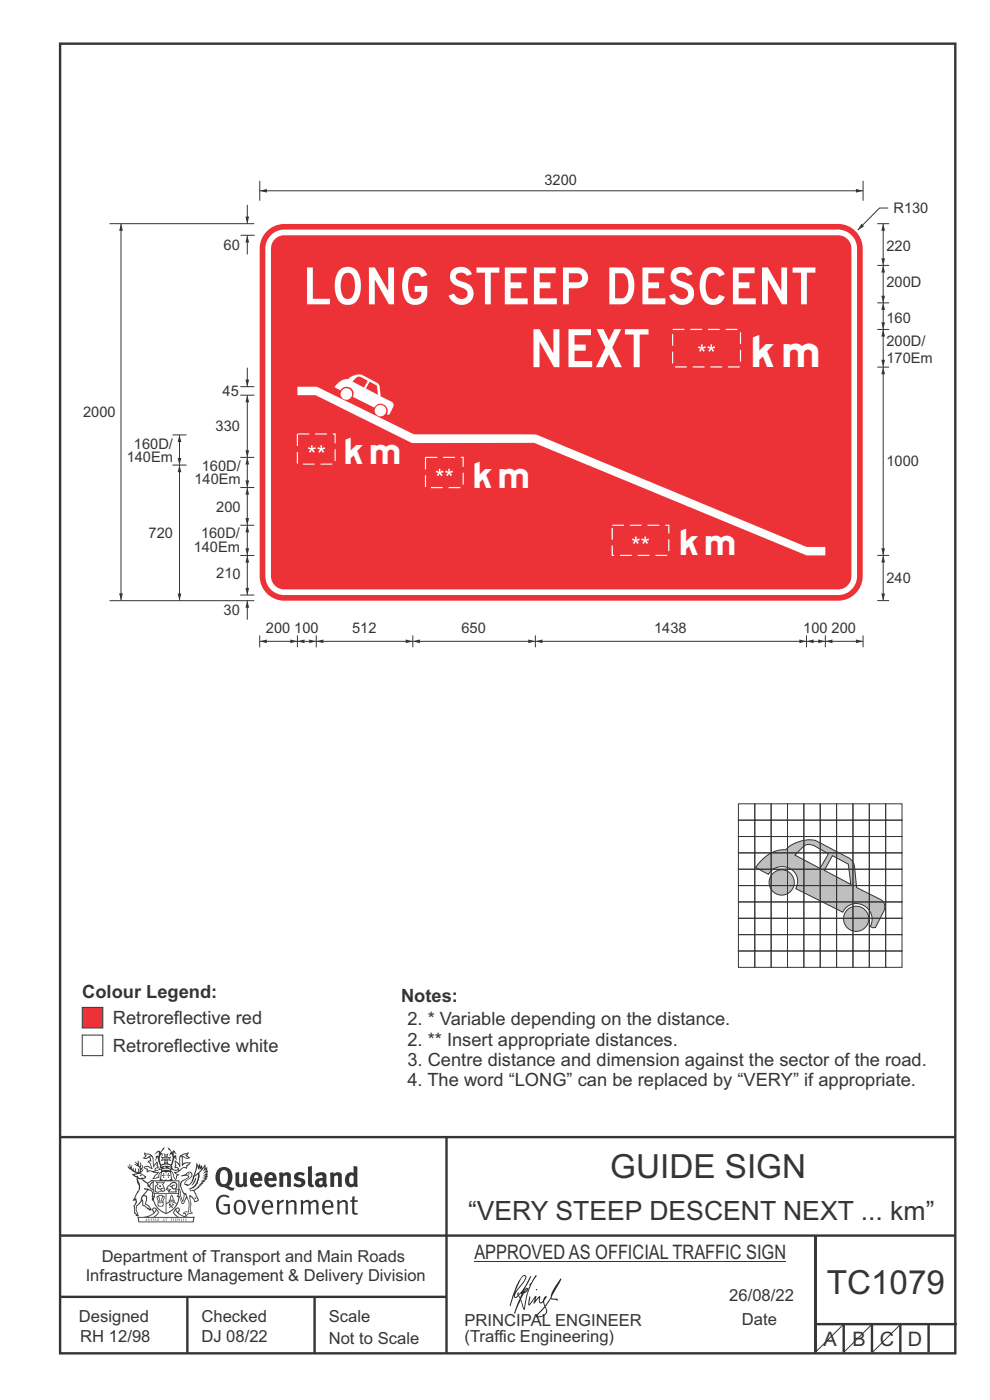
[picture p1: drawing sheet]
<svg xmlns="http://www.w3.org/2000/svg" width="210mm" height="297mm" viewBox="0 0 210 297" stroke-linecap="round" stroke-linejoin="round" font-family="sans-serif">
<g fill="none" stroke="#373435" stroke-width=".51">
<path d="M12.8 9.3h189.9v278h-189.9zM12.8 241.4h189.9M94.7 241.5v45.8M12.8 275.3h81.9M12.8 262.3h190M39.8 275.3v12M66.8 275.3v12M173 262.2v24.8M173 281.1h30M179 281.1v6M185 281.1v6M191 281.1v6"/>
<path d="M197 281.1v6"/>
</g>
<path d="M179 281.1l-6 5.9M185 281.1l-6 6" fill="none" stroke="#373435" stroke-width=".21"/>
<path d="M17.4 219.7h4.4v4.4h-4.4z" fill-rule="evenodd" fill="#fefefe" stroke="#373435" stroke-width=".21"/>
<path d="M17.4 213.8h4.4v4.4h-4.4z" fill-rule="evenodd" fill="#ed3237" stroke="#373435" stroke-width=".21"/>
<g fill="#bdbfc1" stroke="#373435" stroke-width=".21">
<path d="M161.3 182.9a6.8 6.8 0 0 1 5.4-2.5 6.4 6.4 0 0 1 6.7-1.8l7.2 3.9 .5 .7 .2 .7 .5 4.5 5.2 2.6a1.88 1.88 0 0 1 .5 2.5l-1.7 3.4h-.7l-.4-.2a3.3 3.3 0 0 0-1.4-4.5 3.3 3.3 0 0 0-4.5 1.4l-9.9-5a3.3 3.3 0 0 0-1.5-4.3 3.3 3.3 0 0 0-4.4 1.3l-2.7-1.4zM170.4 179.7l-1.7 1.8 5.3 2.8 1.8-3.1-3.1-1.7a1.98 1.98 0 0 0-2.3 .2zM176.6 181.6l3.4 1.8 .5 4.3-5.6-2.9z" fill-rule="evenodd"/>
<circle cx="181.7" cy="195" r="2.67"/>
<circle cx="165.9" cy="187.3" r="2.68"/>
</g>
<g fill="none" stroke="#373435" stroke-width=".21">
<path d="M156.7 170.6h3.4v3.5h-3.4zM156.7 174.1h3.4v3.5h-3.4zM156.7 177.6h3.4v3.4h-3.4zM160.1 170.6h3.5v3.5h-3.5zM160.1 174.1h3.5v3.5h-3.5zM160.1 177.6h3.5v3.4h-3.5zM163.6 170.6h3.5v3.5h-3.5zM163.6 174.1h3.5v3.5h-3.5zM163.6 177.6h3.5v3.4h-3.5zM167.1 170.6h3.5v3.5h-3.5zM167.1 174.1h3.5v3.5h-3.5zM167.1 177.6h3.5v3.4h-3.5z"/>
<path d="M170.6 170.6h3.4v3.5h-3.4zM170.6 174.1h3.4v3.5h-3.4zM170.6 177.6h3.4v3.4h-3.4zM174 170.6h3.5v3.5h-3.5zM174 174.1h3.5v3.5h-3.5zM174 177.6h3.5v3.4h-3.5zM177.5 170.6h3.5v3.5h-3.5zM177.5 174.1h3.5v3.5h-3.5zM177.5 177.6h3.5v3.4h-3.5zM181 170.6h3.5v3.5h-3.5zM181 174.1h3.5v3.5h-3.5zM181 177.6h3.5v3.4h-3.5z"/>
<path d="M184.5 170.6h3.4v3.5h-3.4zM184.5 174.1h3.4v3.5h-3.4zM184.5 177.6h3.4v3.4h-3.4zM187.9 170.6h3.5v3.5h-3.5zM187.9 174.1h3.5v3.5h-3.5zM187.9 177.6h3.5v3.4h-3.5zM156.7 181h3.4v3.5h-3.4zM156.7 184.5h3.4v3.5h-3.4zM156.7 188h3.4v3.5h-3.4zM156.7 191.5h3.4v3.4h-3.4zM156.7 194.9h3.4v3.5h-3.4zM156.7 198.4h3.4v3.5h-3.4z"/>
<path d="M160.1 181h3.5v3.5h-3.5zM160.1 184.5h3.5v3.5h-3.5zM160.1 188h3.5v3.5h-3.5zM160.1 191.5h3.5v3.4h-3.5zM160.1 194.9h3.5v3.5h-3.5zM160.1 198.4h3.5v3.5h-3.5zM163.6 181h3.5v3.5h-3.5zM163.6 184.5h3.5v3.5h-3.5zM163.6 188h3.5v3.5h-3.5zM163.6 191.5h3.5v3.4h-3.5zM163.6 194.9h3.5v3.5h-3.5zM163.6 198.4h3.5v3.5h-3.5z"/>
<path d="M167.1 181h3.5v3.5h-3.5zM167.1 184.5h3.5v3.5h-3.5zM167.1 188h3.5v3.5h-3.5zM167.1 191.5h3.5v3.4h-3.5zM167.1 194.9h3.5v3.5h-3.5zM167.1 198.4h3.5v3.5h-3.5zM170.6 181h3.4v3.5h-3.4zM170.6 184.5h3.4v3.5h-3.4zM170.6 188h3.4v3.5h-3.4zM170.6 191.5h3.4v3.4h-3.4zM170.6 194.9h3.4v3.5h-3.4zM170.6 198.4h3.4v3.5h-3.4z"/>
<path d="M174 181h3.5v3.5h-3.5zM174 184.5h3.5v3.5h-3.5zM174 188h3.5v3.5h-3.5zM174 191.5h3.5v3.4h-3.5zM174 194.9h3.5v3.5h-3.5zM174 198.4h3.5v3.5h-3.5zM177.5 181h3.5v3.5h-3.5zM177.5 184.5h3.5v3.5h-3.5zM177.5 188h3.5v3.5h-3.5zM177.5 191.5h3.5v3.4h-3.5zM177.5 194.9h3.5v3.5h-3.5zM177.5 198.4h3.5v3.5h-3.5z"/>
<path d="M181 181h3.5v3.5h-3.5zM181 184.5h3.5v3.5h-3.5zM181 188h3.5v3.5h-3.5zM181 191.5h3.5v3.4h-3.5zM181 194.9h3.5v3.5h-3.5zM181 198.4h3.5v3.5h-3.5zM184.5 181h3.4v3.5h-3.4zM184.5 184.5h3.4v3.5h-3.4zM184.5 188h3.4v3.5h-3.4zM184.5 191.5h3.4v3.4h-3.4zM184.5 194.9h3.4v3.5h-3.4zM184.5 198.4h3.4v3.5h-3.4z"/>
<path d="M187.9 181h3.5v3.5h-3.5zM187.9 184.5h3.5v3.5h-3.5zM187.9 188h3.5v3.5h-3.5zM187.9 191.5h3.5v3.4h-3.5zM187.9 194.9h3.5v3.5h-3.5zM187.9 198.4h3.5v3.5h-3.5zM156.7 201.9h3.4v3.4h-3.4zM160.1 201.9h3.5v3.4h-3.5zM163.6 201.9h3.5v3.4h-3.5zM167.1 201.9h3.5v3.4h-3.5zM170.6 201.9h3.4v3.4h-3.4zM174 201.9h3.5v3.4h-3.5z"/>
<path d="M177.5 201.9h3.5v3.4h-3.5zM181 201.9h3.5v3.4h-3.5zM184.5 201.9h3.4v3.4h-3.4zM187.9 201.9h3.5v3.4h-3.5zM100.6 267.8h66.2"/>
</g>
<g fill="#373435">
<path d="M47 248.5a2.55 2.55 0 0 0 0 2.7l.3 .2a.81 .81 0 0 0 1-1l.1-.5a1.04 1.04 0 0 0-1.2-1.5zM46.3 248.2a1.82 1.82 0 0 1 2.1-.3 1.82 1.82 0 0 1 .9 1.9 2.29 2.29 0 0 1-.8 2l.7 .3h.6l-.3 .6a2.87 2.87 0 0 1-1.9-.7 2.12 2.12 0 0 1-1.7-3.1z" fill-rule="evenodd"/>
<path d="M50 248.9l.7-.1v2a.46 .46 0 0 0 .3 .6 .46 .46 0 0 0 .6-.3v-2.1l.8-.2v2.3l.2 .6-.6 .3-.3-.3a1.02 1.02 0 0 1-1.2 .3 1.02 1.02 0 0 1-.5-1.1z" fill-rule="evenodd"/>
<path d="M54 249.6l-.1 .5h.9a.49 .49 0 0 0-.2-.6 .49 .49 0 0 0-.6 .1zM53.4 249.2a1.34 1.34 0 0 1 1.6-.2 1.34 1.34 0 0 1 .7 1.5v.2h-1.8a.77 .77 0 0 0 .5 .8 .77 .77 0 0 0 .9-.4l.3 .5a1.59 1.59 0 0 1-2 .1 1.59 1.59 0 0 1-.5-2z" fill-rule="evenodd"/>
<path d="M57.1 249.6l-.1 .5h.9a.49 .49 0 0 0-.2-.6 .49 .49 0 0 0-.6 .1zM56.5 249.2a1.34 1.34 0 0 1 1.6-.2 1.34 1.34 0 0 1 .6 1.5v.2h-1.8a.77 .77 0 0 0 .6 .8 .77 .77 0 0 0 .9-.4l.3 .5a1.59 1.59 0 0 1-2.1 .1 1.59 1.59 0 0 1-.4-2z" fill-rule="evenodd"/>
<path d="M59.2 249l.7-.2 .1 .4a.95 .95 0 0 1 1-.4 .95 .95 0 0 1 .7 .9v2.2h-.8v-2.2a.46 .46 0 0 0-.8 .1v2.1h-.8z" fill-rule="evenodd"/>
<path d="M62.6 249.2a1.75 1.75 0 0 1 2.1-.1l-.3 .5-.5-.2a.43 .43 0 0 0-.7 .3l.4 .3a1.04 1.04 0 0 1 1.2 1.1 1.04 1.04 0 0 1-1.3 .9l-1.3-.3 .3-.6 1 .4 .4-.4a.88 .88 0 0 0-1-.5l-.4-.3-.1-.3z" fill-rule="evenodd"/>
<path d="M65.3 247.7l.8-.2 .1 3.8 .3 .2 .1 .4a.88 .88 0 0 1-1 0 .88 .88 0 0 1-.2-1z" fill-rule="evenodd"/>
<path d="M67.8 250.7a.43 .43 0 0 0 0 .7 .43 .43 0 0 0 .6-.1l.1-.7zM66.9 249.2a1.7 1.7 0 0 1 2.3 .1l.1 1.9 .2 .4-.4 .5-.4-.4a1.03 1.03 0 0 1-1.7-.1 1.03 1.03 0 0 1 .8-1.5l.7-.1-.1-.3a.8 .8 0 0 0-1.2 .1z" fill-rule="evenodd"/>
<path d="M70 249l.7-.2 .1 .4a.95 .95 0 0 1 1.1-.4 .95 .95 0 0 1 .6 .9v2.2h-.8v-2.2a.46 .46 0 0 0-.8 .1v2.1h-.8z" fill-rule="evenodd"/>
<path d="M74.4 249.5a1.48 1.48 0 0 0 0 1.8h.4l.2-.2v-1.4l-.3-.2zM75 247.5l.8 .1 .1 4.3h-.7v-.1a1.26 1.26 0 0 1-1.5 0 1.26 1.26 0 0 1-.5-1.3 1.29 1.29 0 0 1 .4-1.4 1.29 1.29 0 0 1 1.4-.1z" fill-rule="evenodd"/>
<path d="M46.5 254a1.72 1.72 0 0 1 2.2 0l-.2 .3a1.24 1.24 0 0 0-1.5-.2 1.24 1.24 0 0 0-.6 1.4 1.49 1.49 0 0 0 1.3 1.9l.6-.1v-1.3h-.8l-.1-.4h1.4v1.9a1.93 1.93 0 0 1-2.3 0 1.93 1.93 0 0 1-.6-2.2l.2-.8z" fill-rule="evenodd"/>
<path d="M50.4 255.2a1.65 1.65 0 0 0 .2 2.2 .99 .99 0 0 0 1-1.4 .78 .78 0 0 0-.3-.8 .78 .78 0 0 0-.9 0zM50.1 255a1.33 1.33 0 0 1 1.5-.1 1.33 1.33 0 0 1 .6 1.4 1.31 1.31 0 0 1-1.4 1.5 1.31 1.31 0 0 1-1.2-1.5v-.6z" fill-rule="evenodd"/>
<path d="M52.5 254.8l.5-.1 .8 2.6 .9-2.5h.5l-1.2 3h-.4z" fill-rule="evenodd"/>
<path d="M56.3 255.3l-.2 .7h1.4a.7 .7 0 0 0-.3-.8 .7 .7 0 0 0-.9 .1zM55.9 255.1a1.22 1.22 0 0 1 1.6-.2 1.22 1.22 0 0 1 .5 1.5h-1.9a.93 .93 0 0 0 .5 1 .93 .93 0 0 0 1.1-.2l.2 .3a1.43 1.43 0 0 1-1.8 .1 1.43 1.43 0 0 1-.5-1.7z" fill-rule="evenodd"/>
<path d="M58.7 254.8l.5-.1 .1 .5 .4-.4 .6-.1-.2 .5a.66 .66 0 0 0-.8 .7v1.9h-.5z" fill-rule="evenodd"/>
<path d="M60.6 254.8l.5-.1 .1 .5a.94 .94 0 0 1 1-.5 .94 .94 0 0 1 .7 .8v2.3h-.5l-.1-2.6a.81 .81 0 0 0-1.1 .3v2.3h-.5z" fill-rule="evenodd"/>
<path d="M63.7 254.8l.5-.1 .1 .4 .4-.3a.78 .78 0 0 1 1.2 .4 .9 .9 0 0 1 1-.5 .9 .9 0 0 1 .7 .8v2.3h-.5v-2.5a.67 .67 0 0 0-1.2 .3v2.2h-.4l-.1-2.4-.3-.3-.8 .4v2.3h-.5z" fill-rule="evenodd"/>
<path d="M69.1 255.3l-.2 .7h1.4a.7 .7 0 0 0-.4-.8 .7 .7 0 0 0-.8 .1zM68.7 255.1a1.22 1.22 0 0 1 1.5-.2 1.22 1.22 0 0 1 .6 1.5h-1.9a.93 .93 0 0 0 .5 1 .93 .93 0 0 0 1.1-.2l.2 .3a1.44 1.44 0 0 1-1.8 .1 1.44 1.44 0 0 1-.5-1.7z" fill-rule="evenodd"/>
<path d="M71.5 254.8l.4-.1 .1 .5a.94 .94 0 0 1 1-.5 .94 .94 0 0 1 .8 .8v2.3h-.5l-.1-2.6a.81 .81 0 0 0-1.2 .3v2.3h-.4z" fill-rule="evenodd"/>
<path d="M74.8 254l.5-.1-.1 .9h.8l-.2 .3h-.6v2.2l.1 .2 .6-.1v.3a.75 .75 0 0 1-1.2-.5v-2.1h-.4v-.3h.4z" fill-rule="evenodd"/>
<path d="M30.8 245l1.1 .3-.9 .5h-.3l.5-.5zM31.8 245.5h.3a2.44 2.44 0 0 1 .4 1.9l.1 .5 .7-1-.1 .6 .2 .3a.57 .57 0 0 0-.6 .7l-1-.1-.4 .2 .1-.5-.8-.3 .7-.1 .9 .5 .1-.1-.6-1.3-.2-.2 .5-.1zM30.8 244.5l-.2 .5 .2 .3-.6 .5a1.04 1.04 0 0 0 1.5-.2l.1 .7-.3 .1-.2 .4a.94 .94 0 0 1 .8 1.1l-.2-.1a1.16 1.16 0 0 0-1.5-.1l.3 .4 .5 .2v.5l.2 .1 .1-.2a.94 .94 0 0 1 1.1 .2l.8 .1-1.1 1.2a1.13 1.13 0 0 0 1.1-.2l.5-.1-.1-.4 .4-.8a.83 .83 0 0 0-.6 1.1l-.2-.1-.7 .4 1.1-1.4-.5 .1-.6-.1 1.3-.5-.1-.1-.9 .4v-.4l.2-.1 .3 .1 .1-.3-.2-.4 .1-.6-.2-.4-.7 1v-.7a1.42 1.42 0 0 0-1.6-1.9z" fill-rule="evenodd"/>
<path d="M38.6 245.3l.4-.2 .7-.2-.5 .4 .8 .5h-.4zM38.3 245.6l.3-.1v2a1.69 1.69 0 0 1 1.6-.6l-.8 .5 .1 .5a1.1 1.1 0 0 0-1.5 .6l-.1-.5-.2-.2h-.4l.2-.4-.3-.7a1.42 1.42 0 0 1 .9 1.1l.2-.1zM37.1 246.3l.1 1-.1 .3v.4h.5l.2 .2a.96 .96 0 0 1-1.2-.1l-.1 .1a1.06 1.06 0 0 0 1.3 .2v.1a.72 .72 0 0 1-.9 .2l.3 .5 .5 .2-.4 .1v.7l-.3-.3-.4-1.1-.4-.4 .4 .8a1.54 1.54 0 0 0 .7 1.3l.2-.3a.58 .58 0 0 1 .5-.8l.1-.2-.3 .1-.5-.3 1-.5a.93 .93 0 0 1 1.1-.5v.2l.3-.2v-.5a.99 .99 0 0 0 .8-.8l-1.4 .1-.3 .2v-1.4l.8 .4 .9-.3h-.3l-.5-.4 .4-.7-.7 .2a1.46 1.46 0 0 0-1.3 2.1v.3l-.2-.4z" fill-rule="evenodd"/>
<path d="M35.6 249l.2 .1v.3l.3 .1h-.3l-.1 .6v-.6l-.4-.1h.4z" fill-rule="evenodd"/>
<path d="M34.7 249l.1 .1v.3h.3l-.3 .1-.1 .6v-.6h-.3l.3-.1z" fill-rule="evenodd"/>
<path d="M34.3 248.9a.57 .57 0 0 1 .9 .2 .57 .57 0 0 1 .9-.2l.2 1.4h-.2a.57 .57 0 0 1-.9 0 .69 .69 0 0 1-1 0zM34.2 248.2l-.2 2.1-.2 .4h2.9l-.2-.4-.3-2.1h-.1v.2l-.9-.1-.8 .1v-.2z" fill-rule="evenodd"/>
<path d="M34.3 252.5a.29 .29 0 0 0 .5 0 .29 .29 0 0 0-.5 0zM33.3 251l.3 .3-.3 .4a.79 .79 0 0 0 .1 1.3l.7-.2-.1-.3a.55 .55 0 0 1-.7-.6l.1-.1 .2 .3 .4 .2 .7-.2-.3-.7 .4-.4-.8 .2zM33 250.8l1.2 .2 .8-.2-.4 .6 .5 1.2a.56 .56 0 0 1-.9 .3l-.1 .1a.73 .73 0 0 1-1 .1 .73 .73 0 0 1-.2-1v-.4l.5-.4z" fill-rule="evenodd"/>
<path d="M35.6 251.9l.7-.4a.58 .58 0 0 1 1-.1 .58 .58 0 0 1-.4 .9l-.3-.3a.43 .43 0 0 1 .6-.4 .57 .57 0 0 0-.8 .1h-.2l-.2 .1 .4 .2a.55 .55 0 0 0 .8 .4v.5h-1.3l.4-.4-.1-.2-.7 .2 .3-.3-.3-.1zM35.5 251.9l-.2 .2a.39 .39 0 0 0 .2 .6l.3-.1-.2 .5h1.9v-.8a.86 .86 0 0 0-.2-1.3 .86 .86 0 0 0-1.2 .4z" fill-rule="evenodd"/>
<path d="M36 254.9h.9v.2h-.9zM36.4 253.8l.3 .9h-.5zM36.4 253.6l-.3 .5-.1 .6h-.2v.4l-.6 .4 .1 .1a1.48 1.48 0 0 1 2.1 .1l.2-.1-.6-.5v-.4h-.2l-.1-.6z" fill-rule="evenodd"/>
<path d="M35.9 255.5h.3l.1 .4 .3-.2-.1-.2a.38 .38 0 0 1 .4 .5l-.2-.2-.3 .2 .4 .2-.3 .3-.2-.4-.3 .3-.2-.1 .4-.3-.1-.2-.1 .2z" fill-rule="evenodd"/>
<path d="M34.5 254.1h.3v.2l-.3 .6h-.2zM33.7 255.4h.8l.1 .2a.55 .55 0 0 1-.9 .3v-.1l-.2-.1zM33.4 254.1h.2l.3 .8h-.2zM33.6 255.1l.8-.1 .1 .2h-.8zM33.8 253.8h.5l-.1 1.1h-.2zM33.3 253.9l-.1 .3 .3 1.1a.48 .48 0 0 0-.1 .5 .48 .48 0 0 0 .5 .3h.6a.49 .49 0 0 0 .1-.8l.4-1.1-.2-.3a1.42 1.42 0 0 0-1.5 0z" fill-rule="evenodd"/>
<path d="M33.7 251.6l.4 .1 .1 .3-.3-.1z" fill-rule="evenodd"/>
<path d="M41.4 250.1l.2-.1-.2 .8-.5 .8h-.3l.5-.7z" fill-rule="evenodd"/>
<path d="M39.7 249.1l.3-.2 .6 .2a.88 .88 0 0 1-.6 1.1 1.22 1.22 0 0 0-.8 1.3l.4 .2a.72 .72 0 0 0 .9-.4l.6-.8 .1-.7 .8-.5v.2a2.85 2.85 0 0 1-2 2.9l.1 .1a2.13 2.13 0 0 0 1.9-1.5v-.3a2.01 2.01 0 0 0 .3-1.7l1.1-1.3-.4 1 .7-.5-.7 1 .8-.4-.8 .8 .8-.2-1 .6 .9-.1-.9 .4h.8l-.9 .3 .3 .2h-.4l.2 .3h-.3l.1 .3h-.3l.1 .2h-.2a2.16 2.16 0 0 1-1.9 1.1v.2l.5-.1a.76 .76 0 0 1 .6 .8l.5 1.2-.5 .1a1.45 1.45 0 0 0-1.2-1.2l.2 1.7-.1 1.9 .4 .2a1.07 1.07 0 0 0-1.2 .5v-.3l-.5-.2a.87 .87 0 0 1 1.1-.1l.1-.8a4.4 4.4 0 0 0-.6-3l-.1-.3h-.2a2.16 2.16 0 0 1-.8-2.2l.3-.4 1.2-.7a.55 .55 0 0 0-.4-.8zM37.8 252.5a.76 .76 0 0 1 .3 1l.7 1.7 .4-1.7 .1 .1a.61 .61 0 0 1 0 .9l-.4 .8-.2 .1-.6-1.6-.4 .1a1.18 1.18 0 0 0 .1-1.4zM41.8 247.6l.2 .7 .3-.5v.6l.4-.5a1.9 1.9 0 0 1-1.1 1.4l-.4 .3zM38.3 249.7l1.4-.2 .1 .1v.4l-.5 .2a1.26 1.26 0 0 0-.9 1.9l.2 .7a1.84 1.84 0 0 1 .2 2l-.5-1.3a.96 .96 0 0 0-.4-1.2l-.4 .2a.78 .78 0 0 1 0 1.3l.1 .3h.4l.4 1.1a.38 .38 0 0 0 .2 .4 .38 .38 0 0 0 .4-.1l.6-1.2a2.94 2.94 0 0 1 .4 2.5l-.1 .4h-.8l-.2 .3v.3l.4-.1 .1 .4 .2 .1a1.02 1.02 0 0 1 1.2-.5v-.4l-.3-.1 .1-1.8-.3-1.3h.2a1.14 1.14 0 0 1 .7 1 .63 .63 0 0 0 .9-.2 .63 .63 0 0 0-.2-.9l-.7-1.3 1-.5 .2-.4h.2v-.2h.3l-.1-.3h.4l-.2-.3 .5-.1-.2-.2 .6-.4 .1-.2h-.3l.4-.5h-.3l.3-.5-.3 .1 .3-.5v-.3l-.3 .1 .2-.6-.1-.2-.3 .3-.1-.8-.6 .8-.2-.8-.1 .5-.4-.7-.1 .6-.4-.8-.2 1.4-.6 1.8a1.81 1.81 0 0 1-1 1.5l-.6-.2a1.75 1.75 0 0 1 1.2-1.3 .75 .75 0 0 0 0-1.2 .75 .75 0 0 0-1.1 .4z" fill-rule="evenodd"/>
<path d="M41.2 254.2h.3l.2 .2-.4 .1z" fill-rule="evenodd"/>
<path d="M29.4 258.5h11.7l-.2 .8h-11.3zM31.4 258.3l.4-.2a2.48 2.48 0 0 0 1.4-1.2l.3 .5-.5 .6-.5 .3zM32.5 256.7l.3-.2 .2 .1-.2 .6zM37.2 256.9a2.65 2.65 0 0 0 1.9 1.4h-1.2l-.4-.3-.5-.6zM37.4 256.6l.2-.1 .3 .2-.2 .5zM29.2 258.3l.2 1.2h11.7l.2-1.1-.2-.1a4.1 4.1 0 0 1-3.3-.9l.3-.4-.1-.6a1.06 1.06 0 0 0-1.3 1l.3 .4 .6 .5h-4.7l.2-.2a.84 .84 0 0 0 .6-.7 .84 .84 0 0 0-.4-.8l-.3-.2h-.6l-.1 .6 .3 .4a4.2 4.2 0 0 1-3.4 .9z" fill-rule="evenodd"/>
<path d="M31 258.8l.1 .2h-.2zM31 258.6l-.2 .5 .3-.1 .2 .1z" fill-rule="evenodd"/>
<path d="M31.4 258.6h.2v.5a.25 .25 0 0 0 .2-.2 .25 .25 0 0 0 0-.2h.1a.29 .29 0 0 1 0 .4 .29 .29 0 0 1-.5 0 .29 .29 0 0 1 0-.4z" fill-rule="evenodd"/>
<path d="M32.2 258.7a.22 .22 0 0 1 .3 .2 .22 .22 0 0 1-.3 .2zM32.1 258.6v.5a.33 .33 0 0 0 .4 0 .33 .33 0 0 0 0-.4 .33 .33 0 0 0-.4-.1z" fill-rule="evenodd"/>
<path d="M33 258.8v.2h-.1zM33 258.6l-.3 .5 .4-.1 .2 .1z" fill-rule="evenodd"/>
<path d="M33.3 258.6h.2l.1 .2 .2-.2-.2 .3 .2 .2-.2-.2-.1 .2h-.2l.2-.2z" fill-rule="evenodd"/>
<path d="M34.7 258.8l.1 .2h-.2zM34.7 258.6l-.2 .5 .3-.1 .2 .1z" fill-rule="evenodd"/>
<path d="M35 258.6h.5l-.2 .1 .1 .4h-.2v-.4z" fill-rule="evenodd"/>
<path d="M36.2 258.6h.4l-.2 .1v.2l.1-.1-.1 .1 .1 .2h-.3z" fill-rule="evenodd"/>
<path d="M36.8 258.6h.2v.5h-.2z" fill-rule="evenodd"/>
<path d="M37.3 258.7a.22 .22 0 0 1 .3 .2 .22 .22 0 0 1-.3 .2zM37.2 258.6v.5a.33 .33 0 0 0 .4 0 .33 .33 0 0 0 0-.4 .33 .33 0 0 0-.4-.1z" fill-rule="evenodd"/>
<path d="M37.9 258.6h.3l-.2 .1v.2l.2-.1-.2 .1v.2h.2h-.3z" fill-rule="evenodd"/>
<path d="M38.4 258.6h.2l-.1 .5h.2h-.3z" fill-rule="evenodd"/>
<path d="M38.9 258.6h.2v.5h-.2z" fill-rule="evenodd"/>
<path d="M39.4 258.7h.2h-.2l.2 .3-.1 .2-.2-.1v-.1h.2z" fill-rule="evenodd"/>
<path d="M34.3 247.5a1.51 1.51 0 0 1 2 .2 2.67 2.67 0 0 0-2.1 0zM35.7 247.7l.5 .1v.3l-.4-.2zM34.6 247.7h.5l.1 .2h-.4zM34.1 247.9l.2 .2h-.3zM35 247l.2-.2 .3 .2zM34.9 245.7h.2l.1 .4h-.3zM35 245.2l.2 .1 .3-.1-.1 .3h-.3zM35.1 246.4h.2l.2 .4-.3-.2-.2 .2zM35.3 245.7h.2v.4h-.2zM34.5 245.8h.2l.1 .3-.3 .1 .1-.2zM35.7 245.8h.3l-.2 .2 .2 .2-.3-.1zM32.7 245l1-.5-.1 1-.1-.2-.4 .2-.2 1 .4-.9 .3 .8a1.84 1.84 0 0 1 .2 1.8l.4 .1a2.48 2.48 0 0 1 2.2 0l.3-.2-.2-.7 .6-1.8 .4 .7-.2-1-.1-.1-.3 .3v-.9l.6 .4-.5-.8-.3 .1-.1 .4-.6-.9-.5-.3 .2 .5 .6 .5-.4 .8 .4-.4a2.06 2.06 0 0 1-.1 2.3l-.5-.2-.2-.6 .2-.1 .7 .2-.4-.5 .4-.5-.7 .2-.2-.2 .2-.7-.5 .3-.5-.3 .2 .7-.2 .2-.6-.2 .3 .5-.3 .5 .7-.2 .2 .1-.2 .6-.6 .2a2.02 2.02 0 0 1 .1-2.2l.2 .5-.1-.7-.3-.1 .9-1.2-.5 .3-.5 .8-.1-.3a.8 .8 0 0 0-.9 .5z" fill-rule="evenodd"/>
<path d="M29.2 250.2l.3 .1a.61 .61 0 0 1 .9 .4l.2 .2a.8 .8 0 0 1 .7 1l.3 .1 .6 .5a1 1 0 0 1 .5 1.1l-.1 .6v-.4h-.2a.96 .96 0 0 0-.7-1.3l-.3-.2h-.6l-.2-.1-.1 .1 .2 .2h.5l-1.1 1.4-.3 1-.4 .6a1.33 1.33 0 0 0-.5 1.8l.2 .5a1.26 1.26 0 0 1-.4-1.5l-.1-.3a1.56 1.56 0 0 0 .3-1.7l-.2 .2 .1-.6a3.2 3.2 0 0 0 .7-2.9zM30.4 254h.4a2.06 2.06 0 0 1-.1 1.6l.8 .5 .3 .4-.6-.1-.8-.6v-.9a.51 .51 0 0 1 0-.9zM28.6 249.4a1.52 1.52 0 0 1 2.1 .5l-1 .2-.3-.1-.1-.5-.5 .1zM27.5 247.1l.1 .8-.4-.4h-.1a3.1 3.1 0 0 0 2 1.6l-1.1 .1 .6 .6 .4 .1 .1 1.1a1.84 1.84 0 0 1-.3 2.5l-.3 .9-.4 .4 .2 .1 .4-.1 .1 .4-.2 .5-.2 .2v1.7l.2-.1 .3 .6 .2 .1 .4-.1-.2-.5a1.3 1.3 0 0 1-.1-1.7l.9-1 .2 1 .5 .3 .5 .5 .1-.1 .3 .3h.4a1.85 1.85 0 0 0-1.2-1.4l.1-.3a1.39 1.39 0 0 0 0-1.4l-.4-.1 .4-.6a.66 .66 0 0 1 .9-.3 .66 .66 0 0 1 .4 .9l-.1 .4 .1-.1v.1l-.1 .4 .2 .5 .1-.3a2.24 2.24 0 0 0 .1-2.2 .73 .73 0 0 1-.7-.7 .73 .73 0 0 1 .6-.7v-.3a.94 .94 0 0 0-.8 .9 .48 .48 0 0 1-.1-.6 .48 .48 0 0 1 .4-.3l.5-.2a.51 .51 0 0 0-.7 .2l-.5 .2-1.1-.8h.6l.2-.5-1.2-.7 .5-.5 .1-.3-.5 .4v-.2a.69 .69 0 0 0 .3-1.1l-.1 .5-.2 .3v-1.1l-.2-.2 .1 .5-.2 .3-.3-1.3-.1 .7-.6-.4 .5 .7-.6-.2 .3 .3a1 1 0 0 1 .8 1.4l-.3-.8v.8l-.5-.1v-.8l-.2 .7-.2-.2-.1-.5-.2 .4-.1-.3v-.7l-.2 .6z" fill-rule="evenodd"/>
<path d="M29.6 249.5l.2-.2 .3 .3z" fill-rule="evenodd"/>
<path d="M32.4 250.6h5.7v2l-.2-.1v-1.7h-5.3v2.5h5.3v-.8l.1 .2-.1 1.1v-.4h-2.6v4.1a4.1 4.1 0 0 0 2.7-3.6l.1-.1a4 4 0 0 1-2.9 3.9 4.2 4.2 0 0 1-2.8-4.7l.1 1.2 .1-.1a3.8 3.8 0 0 0 2.5 3.4v-4.1h-2.5l-.2-.8z" fill-rule="evenodd"/>
<circle cx="40.1" cy="249.2" r=".17"/>
</g>
<g fill="#252726">
<path d="M111.6 273.7l.2-.1-.5 .6zM110.5 274.6l.2 .1-.3 .7-.3-.4zM110.9 271l.6-.1a9.3 9.3 0 0 1-2.1 3.2l-.1 .2 1.1-2.5zM110.6 271.1a14.7 14.7 0 0 0-2.1 4.9l-.4 1.1 .2 .2 .8-2.4a.42 .42 0 0 0 .2 .7 .42 .42 0 0 0 .5-.3l.2-.2 .3 .5-1.2 3.2h.2l1.2-2.8 .5 1.9 .3 .2 .1-.5a13.5 13.5 0 0 1 2.1-6.2l.4-.6-.2-.1-1.5 2.1 .3-.1a14.9 14.9 0 0 0-1.3 5.1l-.4-1.2a1.39 1.39 0 0 1 .2-1.8l.1-.2a.92 .92 0 0 0 .8-1.2 .75 .75 0 0 0-.7 .7l-.1 .2 1.6-3.4-.2-.1-.3 .8a10.5 10.5 0 0 1-2.2 3.2l.2-.4a.32 .32 0 0 0-.4 .1 .32 .32 0 0 0 .1 .5l-.6 .3a3.2 3.2 0 0 1 1.2-2.2l.4-.6a2.49 2.49 0 0 0 .7-1.7l-.3-.2z" fill-rule="evenodd"/>
<path d="M115.6 277.5a1.15 1.15 0 0 1 .1 1.3 1.15 1.15 0 0 1-1.2 .6h-.5zM112.3 275.2l-.2 1.7 .2 .2 1.2-1.5-.3 1.1 1.2-1.2a.94 .94 0 0 0 .3 1.2l.5-.3 .3 .9-1.2 1.3a.98 .98 0 0 0-.5 1 1.9 1.9 0 0 0 2.3-1.3v-.3a1.02 1.02 0 0 1 .2-1.4l.5-.9 1.6 .3-.3-.5v.3l-1-.2v-.3l1.9-3.5 .1-.3-.1-.1-1.8 2.7a6.6 6.6 0 0 1-1.5 3l-.1-.2a1.01 1.01 0 0 1 .3-1.4l.1-.3-.2-.1-.4 .4-.2 .6-.5 .4-.2-.4 .1-.9-.2-.1-.8 .9 .2-.9-.1-.1-1.4 1.8 .2-1.4v-.2z" fill-rule="evenodd"/>
<path d="M113.7 273.6l.3 .3h-.2z" fill-rule="evenodd"/>
</g>
<path d="M191.1 281.1l-6 6" fill="none" stroke="#373435" stroke-width=".21"/>
<path d="M56.6 49.1a5.2 5.2 0 0 1 3.7-1.6h117.6a5.2 5.2 0 0 1 5.2 5.2v69.6a5.2 5.2 0 0 1-5.2 5.2h-117.6a5.2 5.2 0 0 1-5.2-5.2v-69.6a5.2 5.2 0 0 1 1.5-3.6zM57.5 49.9a4 4 0 0 1 2.8-1.2h117.6a4 4 0 0 1 4 4v69.6a4 4 0 0 1-4 4h-117.6a4 4 0 0 1-4-4v-69.6a4 4 0 0 1 1.2-2.8zM58.1 51a2.8 2.8 0 0 1 2.2-1.1h117.6a2.81 2.81 0 0 1 2.8 2.8v69.6a2.81 2.81 0 0 1-2.8 2.8h-117.6a2.81 2.81 0 0 1-2.8-2.8v-69.6l.1-.6z" fill-rule="evenodd" fill="#ed3237"/>
<path d="M55.1 38.4v4.2M55.1 40.5h128" fill="none" stroke="#373435" stroke-width=".21"/>
<g fill="#373435">
<path d="M55.1 40.5l1.5-.4v.8z"/>
<path d="M181.6 40.1l1.5 .4-1.5 .4z"/>
</g>
<g fill="#fefefe">
<path d="M71.7 81.3a2.83 2.83 0 0 1 2.2-.8 2.9 2.9 0 0 1 3-.9l3.4 1.9 .3 .6 .2 2 2.4 1.2a.86 .86 0 0 1 .2 1.2l-.8 1.5-.5-.1a1.51 1.51 0 0 0-.6-2 1.51 1.51 0 0 0-2.1 .6l-4.5-2.3a1.5 1.5 0 0 0-.7-2 1.5 1.5 0 0 0-2 .7l-1.2-.7zM75.6 80.2l-.8 .8 2.4 1.3 .8-1.4-1.4-.8a.87 .87 0 0 0-1 .1zM78.4 81l1.6 .9 .2 1.9-2.6-1.3z" fill-rule="evenodd"/>
<path d="M63.1 82.1h4.1l20.6 10.1h25.9l57.4 23.9h4v1.8h-4l-57.8-23.9-25.9 .1-20.4-10.2h-3.9z" fill-rule="evenodd"/>
<circle cx="80.7" cy="87.2" r="1.22"/>
<circle cx="73.5" cy="83.6" r="1.23"/>
</g>
<path d="M188.4 44.2h-1.8l-4.6 4.6" fill="none" stroke="#373435" stroke-width=".21"/>
<path d="M182.8 47.5l.5 .5-1.3 .8z" fill="#373435"/>
<g fill="none" stroke="#373435" stroke-width=".21">
<path d="M183.1 38.4v4.2M51 49.9h3M186.1 47.5h2.5M186.1 56.3h2.6M186.1 64.3h2.6M186.1 69.9h2.6M186.1 77.9h2.6M51 97.1h3M51 83.9h3M51 82.1h3M51 117.9h3M51 111.5h3"/>
<path d="M51 103.5h3M186.1 117.9h2.5M187.4 117.9v9.6M23.2 127.5h30.8M51 126.3h3M55.1 134.9v2.5M63.1 134.9v2.5M67.1 134.9v2.5M87.6 134.9v2.5M113.6 134.9v2.5M171.1 134.9v2.5M175.1 134.9v2.5"/>
<path d="M183.1 134.9v2.5M186.1 127.5h2.6"/>
</g>
<g fill="#373435">
<path d="M187.4 117.9l.4 1.5h-.8z"/>
<path d="M187 126h.8l-.4 1.5z"/>
</g>
<path d="M55.1 136.1h8" fill="none" stroke="#373435" stroke-width=".21"/>
<g fill="#373435">
<path d="M55.1 136.1l1.5-.4v.8z"/>
<path d="M61.6 135.7l1.5 .4-1.5 .4z"/>
</g>
<path d="M63.1 136.1h4" fill="none" stroke="#373435" stroke-width=".21"/>
<g fill="#373435">
<path d="M63.1 136.1l1.5-.4v.8z"/>
<path d="M65.6 135.7l1.5 .4-1.5 .4z"/>
</g>
<path d="M171.1 136.1h4" fill="none" stroke="#373435" stroke-width=".21"/>
<g fill="#373435">
<path d="M171.1 136.1l1.5-.4v.8z"/>
<path d="M173.6 135.7l1.5 .4-1.5 .4z"/>
</g>
<path d="M67.1 136.1h20.5" fill="none" stroke="#373435" stroke-width=".21"/>
<g fill="#373435">
<path d="M67.1 136.1l1.5-.4v.8z"/>
<path d="M86.1 135.7l1.5 .4-1.5 .4z"/>
</g>
<path d="M87.6 136.1h26" fill="none" stroke="#373435" stroke-width=".21"/>
<g fill="#373435">
<path d="M87.6 136.1l1.5-.4v.8z"/>
<path d="M112.1 135.7l1.5 .4-1.5 .4z"/>
</g>
<path d="M113.6 136.1h57.5" fill="none" stroke="#373435" stroke-width=".21"/>
<g fill="#373435">
<path d="M113.6 136.1l1.5-.4v.8z"/>
<path d="M169.6 135.7l1.5 .4-1.5 .4z"/>
</g>
<path d="M175.1 136.1h8" fill="none" stroke="#373435" stroke-width=".21"/>
<g fill="#373435">
<path d="M175.1 136.1l1.5-.4v.8z"/>
<path d="M181.6 135.7l1.5 .4-1.5 .4z"/>
</g>
<path d="M187.4 77.9v40" fill="none" stroke="#373435" stroke-width=".21"/>
<g fill="#373435">
<path d="M187.4 77.9l.4 1.5h-.8z"/>
<path d="M187 116.4h.8l-.4 1.5z"/>
</g>
<path d="M187.4 69.9v8" fill="none" stroke="#373435" stroke-width=".21"/>
<g fill="#373435">
<path d="M187.4 69.9l.4 1.5h-.8z"/>
<path d="M187 76.4h.8l-.4 1.5z"/>
</g>
<path d="M187.4 64.3v5.6" fill="none" stroke="#373435" stroke-width=".21"/>
<g fill="#373435">
<path d="M187.4 64.3l.4 1.5h-.8z"/>
<path d="M187 68.4h.8l-.4 1.5z"/>
</g>
<path d="M187.4 56.3v8" fill="none" stroke="#373435" stroke-width=".21"/>
<g fill="#373435">
<path d="M187.4 56.3l.4 1.5h-.8z"/>
<path d="M187 62.8h.8l-.4 1.5z"/>
</g>
<path d="M187.4 47.5v8.8" fill="none" stroke="#373435" stroke-width=".21"/>
<g fill="#373435">
<path d="M187.4 47.5l.4 1.5h-.8z"/>
<path d="M187 54.8h.8l-.4 1.5z"/>
</g>
<path d="M52.5 83.9v13.2" fill="none" stroke="#373435" stroke-width=".21"/>
<g fill="#373435">
<path d="M52.5 83.9l.4 1.5h-.8z"/>
<path d="M52.1 95.6h.8l-.4 1.5z"/>
</g>
<path d="M52.5 97.1v6.4" fill="none" stroke="#373435" stroke-width=".21"/>
<g fill="#373435">
<path d="M52.5 97.1l.4 1.5h-.8z"/>
<path d="M52.1 102h.8l-.4 1.5z"/>
</g>
<path d="M52.5 103.5v8" fill="none" stroke="#373435" stroke-width=".21"/>
<g fill="#373435">
<path d="M52.5 103.5l.4 1.5h-.8z"/>
<path d="M52.1 110h.8l-.4 1.5z"/>
</g>
<path d="M52.5 111.5v6.4" fill="none" stroke="#373435" stroke-width=".21"/>
<g fill="#373435">
<path d="M52.5 111.5l.4 1.5h-.8z"/>
<path d="M52.1 116.4h.8l-.4 1.5z"/>
</g>
<path d="M52.5 117.9v8.4" fill="none" stroke="#373435" stroke-width=".21"/>
<g fill="#373435">
<path d="M52.5 117.9l.4 1.5h-.8z"/>
<path d="M52.1 124.8h.8l-.4 1.5z"/>
</g>
<path d="M25.7 47.5v80" fill="none" stroke="#373435" stroke-width=".21"/>
<g fill="#373435">
<path d="M25.7 47.5l.4 1.5h-.8z"/>
<path d="M25.3 125.9h.8l-.4 1.6z"/>
</g>
<path d="M52.5 50v4" fill="none" stroke="#373435" stroke-width=".21"/>
<path d="M52.5 50l.4 1.5h-.8z" fill="#373435"/>
<path d="M52.5 127.5v4" fill="none" stroke="#373435" stroke-width=".21"/>
<path d="M52.5 127.5l.4 1.5h-.8z" fill="#373435"/>
<path d="M52.5 78v4.1" fill="none" stroke="#373435" stroke-width=".21"/>
<path d="M52.1 80.6h.8l-.4 1.5z" fill="#373435"/>
<path d="M52.5 43.5v4" fill="none" stroke="#373435" stroke-width=".21"/>
<path d="M52.1 46h.8l-.4 1.5z" fill="#373435"/>
<path d="M142.7 69.9h14.4v8h-14.4zM63.1 92.1h8v6.4h-8zM90.3 97.1h8v6.4h-8zM129.9 111.5h12v6.4h-12z" fill="none" stroke="#fefefe" stroke-width=".25" stroke-dasharray="2.5 1.2" stroke-linecap="butt"/>
<g fill="#fefefe">
<path d="M134.2 114.3l.6 .2-.1-.6h.4l-.1 .6 .6-.2 .1 .3-.6 .2 .4 .5-.3 .2-.3-.6-.3 .6-.3-.2 .4-.5-.6-.2zM136.2 114.3l.6 .2-.1-.6h.4l-.1 .6 .6-.2 .1 .3-.6 .2 .4 .5-.3 .2-.3-.6-.3 .6-.3-.2 .4-.5-.6-.2z"/>
<path d="M65.5 94.9l.5 .3v-.7h.3v.7l.6-.3 .1 .4-.6 .1 .4 .5-.3 .2-.3-.5-.4 .5-.3-.2 .5-.5-.7-.1zM67.4 94.9l.6 .3v-.7h.3v.7l.6-.3 .1 .4-.6 .1 .4 .5-.3 .2-.3-.5-.4 .5-.3-.2 .4-.5-.6-.1z"/>
<path d="M148.2 73.5l.6 .2-.1-.6h.4l-.1 .6 .6-.2 .1 .3-.6 .2 .5 .5-.3 .2-.4-.6-.3 .6-.3-.2 .4-.5-.6-.2zM150.2 73.5l.6 .2-.1-.6h.4l-.1 .6 .6-.2 .1 .3-.6 .2 .5 .5-.3 .2-.4-.6-.3 .6-.3-.2 .4-.5-.6-.2z"/>
<path d="M92.6 99.9l.6 .2-.1-.6h.4l-.1 .6 .6-.2 .1 .3-.6 .2 .4 .5-.3 .2-.3-.6-.3 .6-.3-.2 .4-.5-.6-.2zM94.6 99.9l.5 .2v-.6h.4l-.1 .6 .6-.2 .1 .3-.6 .2 .4 .5-.3 .2-.3-.6-.4 .6-.3-.2 .5-.5-.6-.2z"/>
</g>
<path d="M36.6 98.7h3M36.6 92.3h3M38.1 92.3v6.4" fill="none" stroke="#373435" stroke-width=".21"/>
<g fill="#373435">
<path d="M38.1 92.3l.4 1.5h-.8z"/>
<path d="M37.7 97.2h.8l-.4 1.5z"/>
</g>
<path d="M38.1 98.7v28.8" fill="none" stroke="#373435" stroke-width=".21"/>
<g fill="#373435">
<path d="M38.1 98.7l.4 1.5h-.8z"/>
<path d="M37.7 126h.8l-.4 1.5z"/>
</g>
<path d="M23.2 47.5h30.8" fill="none" stroke="#373435" stroke-width=".21"/>
<text font-size="11.2" fill="#fefefe" x="112.2" y="77.9">NEXT</text>
<text font-size="10.9" fill="#fefefe" x="64.2" y="64.6">LONG STEEP DESCENT</text>
<text font-size="9.3" fill="#fefefe" x="158.5" y="77.9">km</text>
<g font-size="7.6" fill="#fefefe">
<text x="72.3" y="98.4">km</text>
<text x="99.6" y="103.5">km</text>
<text x="143.4" y="117.9">km</text>
</g>
<g font-size="7.1" fill="#373435">
<text x="129.5" y="250.2">GUIDE SIGN</text>
<text x="175.4" y="274.7">TC1079</text>
</g>
<text font-size="5.6" fill="#373435" x="99.3" y="259">“VERY STEEP DESCENT NEXT ... km”</text>
<g font-size="4.2" fill="#373435">
<text x="100.6" y="267.3">APPROVED AS OFFICIAL TRAFFIC SIGN</text>
<text x="174.8" y="285.6">A</text>
<text x="180.9" y="285.6">B</text>
<text x="186.7" y="285.6">C</text>
<text x="192.6" y="285.6">D</text>
</g>
<g font-size="3.9" fill="#373435">
<text x="17.4" y="211.8">Colour Legend:</text>
<text x="85.1" y="212.6">Notes:</text>
<text x="24" y="217.4">Retroreflective red</text>
<text x="86.4" y="217.6">2. * Variable depending on the distance.</text>
<text x="86.4" y="221.9">2. ** Insert appropriate distances.</text>
<text x="24" y="223.3">Retroreflective white</text>
<text x="86.4" y="226.3">3. Centre distance and dimension against the sector of the road.</text>
<text x="86.4" y="230.6">4. The word “LONG” can be replaced by “VERY” if appropriate.</text>
</g>
<g font-size="3.5" fill="#373435">
<text x="21.6" y="267.9">Department of Transport and Main Roads</text>
<text x="18.2" y="271.9">Infrastructure Management &amp; Delivery Division</text>
<text x="16.7" y="280.7">Designed</text>
<text x="42.7" y="280.7">Checked</text>
<text x="69.7" y="280.7">Scale</text>
<text x="98.6" y="281.4">PRINCIPAL ENGINEER</text>
<text x="154.7" y="276.3">26/08/22</text>
<text x="157.4" y="281.3">Date</text>
<text x="17" y="284.9">RH 12/98</text>
<text x="42.7" y="284.9">DJ 08/22</text>
<text x="69.7" y="285.3">Not to Scale</text>
<text x="98.6" y="284.9">(Traffic Engineering)</text>
</g>
<g font-size="3.1" fill="#373435">
<text x="115.5" y="39.3">3200</text>
<text x="189.6" y="45.3">R130</text>
<text x="47.5" y="53.1" transform="rotate(1 47.5 53.1)">60</text>
<text x="188.1" y="53.4">220</text>
<text x="188.1" y="61">200D</text>
<text x="188.1" y="68.6">160</text>
<text x="188.1" y="73.5">200D/</text>
<text x="188.1" y="77">170Em</text>
<text x="47.2" y="84">45</text>
<text x="17.6" y="88.6">2000</text>
<text x="28.4" y="95.2">160D/</text>
<text x="45.8" y="91.6">330</text>
<text x="26.9" y="98">140Em</text>
<text x="42.8" y="100">160D/</text>
<text x="188.1" y="99">1000</text>
<text x="41.3" y="102.8">140Em</text>
<text x="45.9" y="108.6">200</text>
<text x="31.5" y="114.2">720</text>
<text x="41.1" y="117.1">140Em</text>
<text x="42.6" y="114.3">160D/</text>
<text x="45.9" y="122.8" transform="rotate(1 45.9 122.8)">210</text>
<text x="188.1" y="123.8">240</text>
<text x="47.4" y="130.6" transform="rotate(1 47.4 130.6)">30</text>
<text x="56.4" y="134.3">200</text>
<text x="62.4" y="134.3">100</text>
<text x="74.7" y="134.3">512</text>
<text x="97.9" y="134.3">650</text>
<text x="138.8" y="134.3">1438</text>
<text x="170.4" y="134.3">100</text>
<text x="176.4" y="134.3">200</text>
</g>
</svg>
